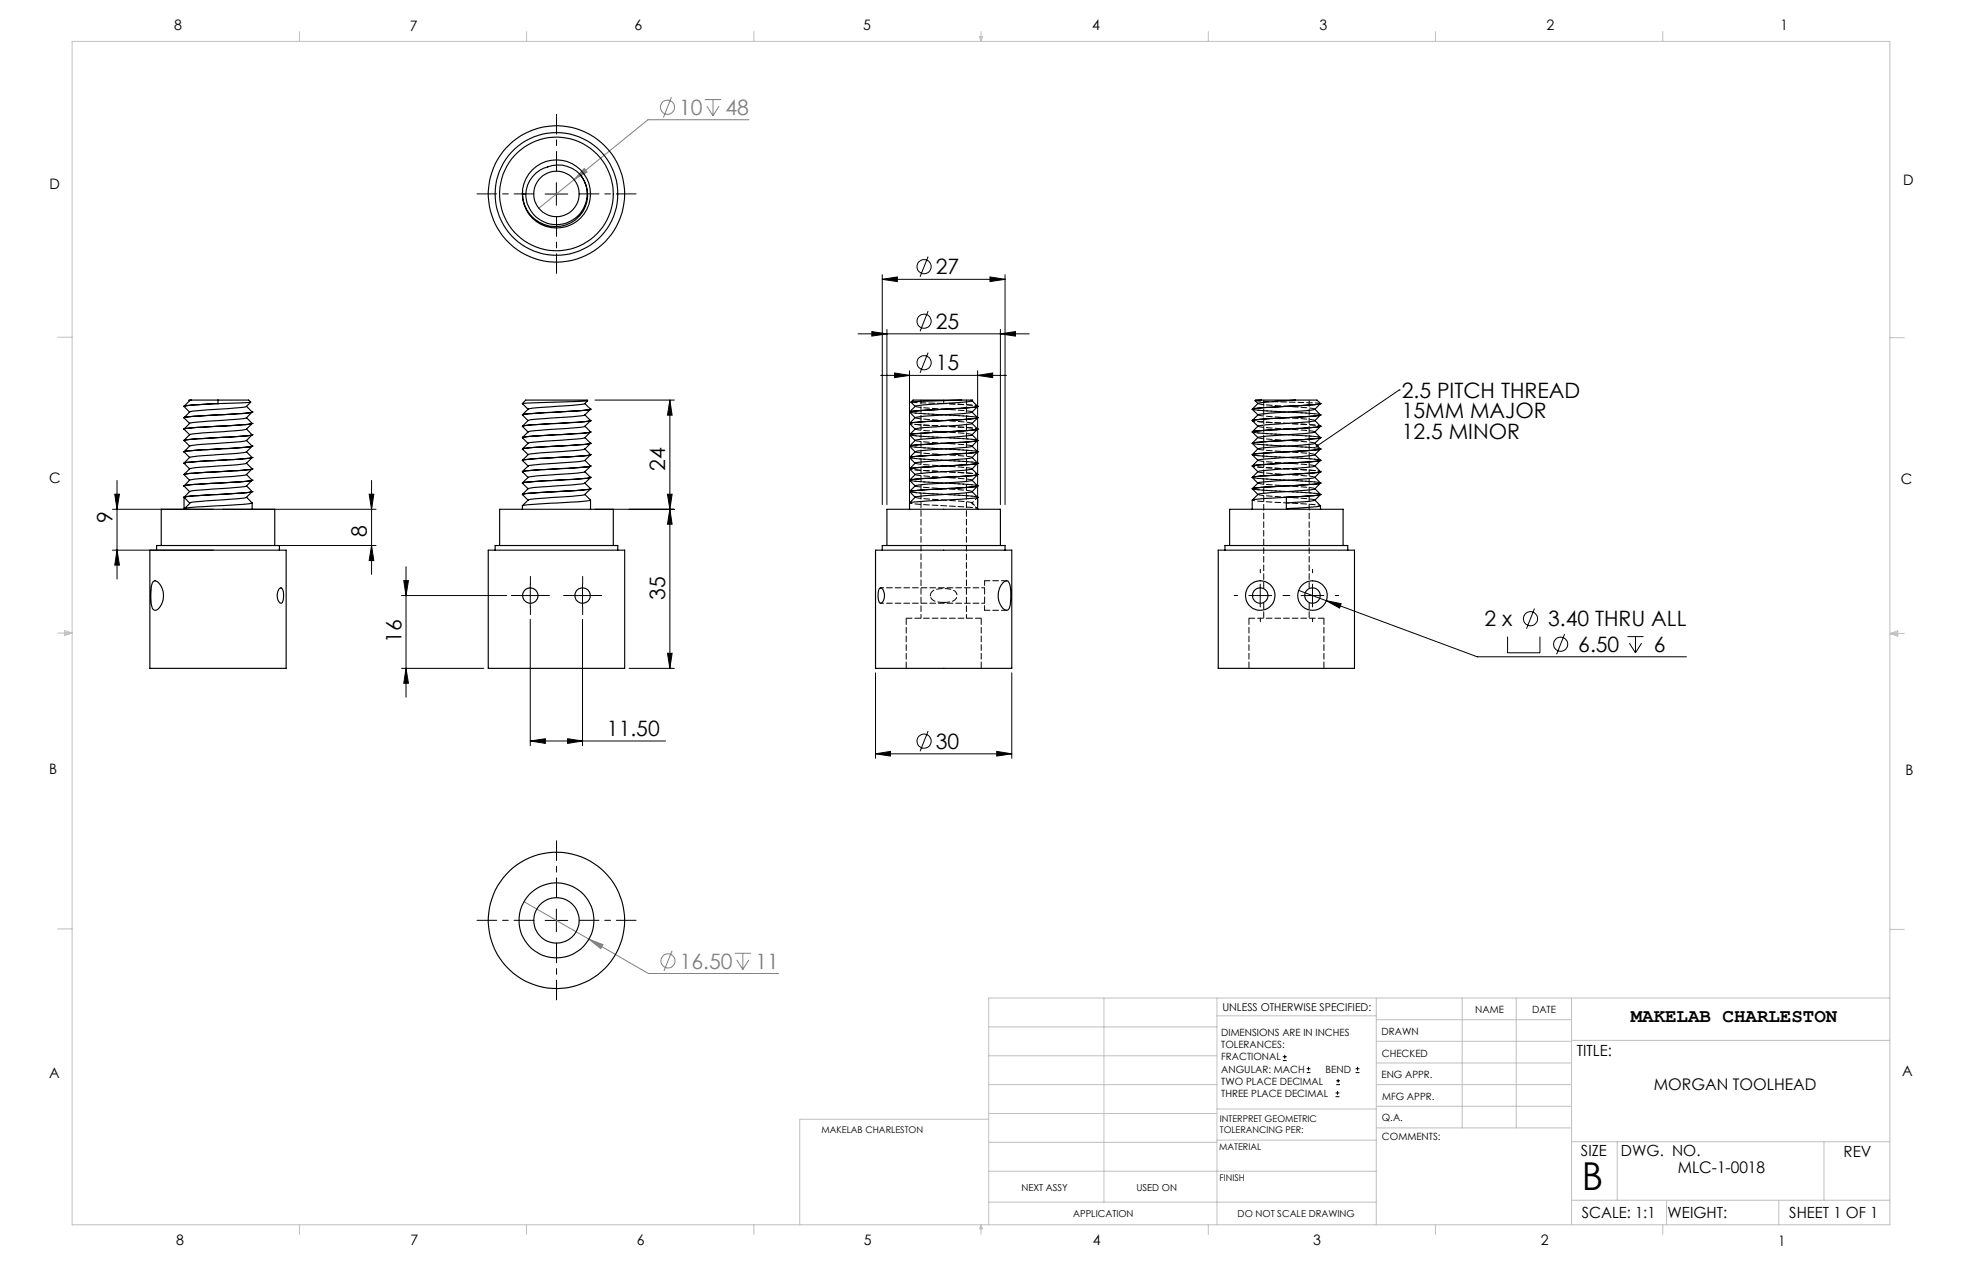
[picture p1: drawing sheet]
<svg xmlns="http://www.w3.org/2000/svg" width="432mm" height="279mm" viewBox="0 0 432 279" stroke-linecap="round" stroke-linejoin="round" font-family="sans-serif">
<g fill="none" stroke="#000" stroke-width=".22">
<path d="M120 42.7h5M122.4 40.2v5M204.3 56.4l-1.8 4.5M188.8 73.4h37.7M191.9 73l3.3 .4-3.3 .5zM194.2 61.5l3.3-.6v1zM194.2 60.4v50.6M194.2 61.5h27M195.2 72.5v38.5M204.3 68.4l-1.8 4.5M204.3 77.6l-1.8 4.4M217.9 60.9l3.3 .6-3.3 .4z"/>
<path d="M220.2 73.4l3.3-.4v.9zM220.2 72.5v38.5M221.2 60.4v50.6M131 88h17.4M147.4 88l.5 3.3h-1zM147.4 88v59M193.8 82.6h27.7M196.9 82.1l3.3 .5-3.3 .5zM200.2 81.6v29.4M215.2 82.6l3.3-.5v1zM215.2 81.6v29.4M307.9 85.8l-18 12.3"/>
<path d="M307.9 85.8h.1M24.8 112h22.2M25.3 108.7h1l-.5 3.3zM25.8 105.7v21.7M49 112h33.8M81.2 108.7h1.1l-.5 3.3zM81.8 105.7v20.7M131 112h17.4M146.9 108.7h1l-.5 3.3zM147.4 112l.5 3.3h-1zM24.8 121h22.2M25.8 121l.5 3.3h-1z"/>
<path d="M49 120h33.8M81.8 120l.5 3.3h-1.1zM88.4 131h23.1M88.9 127.7h1l-.5 3.3zM89.4 124.7v28.7M114.2 131h5M116.7 136.2v27.8M116.7 128.5v5M125.7 131h5M128.2 136.2v27.8M128.2 128.5v5M274.8 131h5.1"/>
<path d="M277.4 128.5v5M285.8 129.9l39.3 14.6h46.1M286.3 131h5.1M288.9 128.5v5M291.9 132.2l3.3 .6-.4 1zM337.7 133.9l-1.7 4.4M344.3 139.5l-1.7 4.4M88.4 147h18.1M89.4 147l.5 3.3h-1zM138.5 147h9.9M146.9 143.7h1l-.5 3.3zM192.7 148v18.8"/>
<path d="M222.7 148v18.8M331.8 140.1v3.5h7.1v-3.5M358.2 140.1h3.5M358.6 141.5l1.3 2.1M359.9 140.1v3.5M361.3 141.5l-1.4 2.1M116.7 163l3.3-.5v1zM116.7 163h29.8M124.9 162.5l3.3 .5-3.3 .5zM192.7 165.8l3.3-.5v1zM192.7 165.8h30M204.3 160.8l-1.8 4.5"/>
<path d="M219.4 165.3l3.3 .5-3.3 .5zM122.4 200v5M120 202.5h5M282.3 233.3h.9M282.3 232.5h.9M282.8 232.1v.8M287.6 236h.8M287.6 235.1h.8M288 234.7v.8M294.1 238.6h.8M294.1 237.8h.8M294.5 237.4v.8"/>
<path d="M298.3 236h.9M298.3 235.1h.9M298.8 234.7v.8M293.9 241.3h.9M293.9 240.5h.9M294.4 240v.8"/>
<circle cx="203.4" cy="58.7" r="1.55"/>
<circle cx="203.4" cy="70.7" r="1.56"/>
<circle cx="203.4" cy="79.8" r="1.55"/>
<circle cx="336.8" cy="136.1" r="1.56"/>
<circle cx="343.5" cy="141.7" r="1.56"/>
<circle cx="203.4" cy="163" r="1.55"/>
</g>
<g fill="none" stroke="#808080" stroke-width=".22">
<path d="M128.6 37l.6 .9-2.8 1.6zM147.8 21.4l-1.8 4.4M155.1 21.9h3.6M155.6 23.4l1.3 2.1M156.9 21.9v3.6M158.3 23.4l-1.4 2.1M164.8 26.4h-22.2l-24 19.4M115.3 198.4l27.4 15.8h28.7M129.6 206.6l3.1 1.2-.5 .9zM147.9 209.2l-1.8 4.4M161.7 209.7h3.6M162.1 211.2l1.4 2.1"/>
<path d="M163.5 209.7v3.6M164.8 211.2l-1.3 2.1"/>
<circle cx="146.9" cy="23.6" r="1.55"/>
<circle cx="147" cy="211.4" r="1.56"/>
</g>
<g fill="none" stroke="#000" stroke-width=".22" stroke-dasharray="15.2 1.3 1.3 1.3">
<path d="M114.2 131h-1.7M116.7 128.5v-1.7M116.7 133.5v1.7M119.2 131h1.7M125.7 131h-1.7M128.2 128.5v-1.7M128.2 133.5v1.7M130.7 131h1.7M272.4 131h-.8M277.4 126v-.7M277.4 136v.8M282.4 131h.7"/>
<path d="M283.9 131h-.8M288.9 126v-.7M288.9 136v.8M293.9 131h.7"/>
</g>
<path d="M122.5 37.7v-12.5M117.5 42.7h-12.5M122.5 47.7v12.5M127.5 42.7h12.5M122.5 197.5v-12.5M117.5 202.5h-12.5M122.5 207.5v12.5M127.5 202.5h12.5" fill="none" stroke="#000" stroke-width=".22" stroke-dasharray="15.2 1.3 1.3 1.3" stroke-dashoffset="10.9"/>
<g fill="none" stroke="#c0c0c0" stroke-width=".22">
<path d="M15.9 9.1h400v260.4h-400zM65.9 6.9v2.2M115.9 6.9v2.2M165.9 6.9v2.2M215.6 8h.6l-.3 1.1zM215.7 8l.2 1.1M215.9 6.9v2.2M216 8l-.1 1.1M265.9 6.9v2.2M315.9 6.9v2.2M365.9 6.9v2.2M12.7 74.2h3.2"/>
<path d="M415.9 74.3h3.2M12.7 139.3h3.2M14.2 139.1l1.7 .2M14.2 138.7l1.7 .6-1.7 .5zM15.9 139.3l-1.7 .3M415.9 139.4h3.2M415.9 139.4l1.8-.6v1.2zM415.9 139.4l1.8 .3M417.7 139.2l-1.8 .2M12.7 204.4h3.2M243 219.6v44.9M267.8 219.6v49.9"/>
<path d="M302.9 219.6v49.9M321.8 219.6v28.5M333.7 219.6v28.5M345.9 219.6v49.9M415.9 204.5h3.2M415.9 219.6h-198.3v49.9M217.6 238.6h50.2M217.6 232.3h50.2M217.6 225.9h50.2M267.8 223.5h35.1M302.9 233.9h43M302.9 229.1h43"/>
<path d="M302.9 224.3h43M302.9 238.6h43M345.9 228.9h70M217.6 257.7h85.3M217.6 251.3h50.2M217.6 245h50.2M217.6 246.2h-41.6v23.3M267.8 250.8h35.1M267.8 244h35.1M302.9 248.1h43M302.9 243.4h43M345.9 251.2h70"/>
<path d="M355.9 251.2v12.9M401.4 251.2v12.9M65.9 269.5v2.1M115.9 269.5v2.1M165.9 269.5v2.1M215.9 269.5v2.1M215.9 269.5l.3 .8h-.6zM217.6 264.5h85.3M265.9 269.5v2.1M315.9 269.5v2.1M345.9 264.1h70M365.9 269.5v2.1"/>
<path d="M366.8 264.1v5.4M391.5 264.1v5.4"/>
</g>
<g fill="#000">
<path d="M289.6 97.9a.33 .33 0 0 1 .5-.1 .33 .33 0 0 1 0 .5 .33 .33 0 0 1-.5-.1l.3-.1-.3 .1z"/>
<path d="M81.2 108.7h1.1l-.5 3.3zM81.8 120l.5 3.3h-1.1zM25.3 108.7h1l-.5 3.3zM25.8 121l.5 3.3h-1z"/>
<path d="M89.4 147l.5 3.3h-1zM88.9 127.7h1l-.5 3.3z"/>
<path d="M146.9 143.7h1l-.5 3.3zM147.4 112l.5 3.3h-1zM146.9 108.7h1l-.5 3.3zM147.4 88l.5 3.3h-1z"/>
<path d="M116.7 163l3.3-.5v1zM124.9 162.5l3.3 .5-3.3 .5zM291.9 132.2l2.9 1.6 .4-1z"/>
<path d="M192.7 165.8l3.3-.5v1zM219.4 165.3l3.3 .5-3.3 .5zM194.2 61.5l3.3-.6v1zM217.9 60.9l3.3 .6-3.3 .4zM191.9 73l3.3 .4-3.3 .5zM220.2 73.4l3.3-.4v.9zM196.9 82.1l3.3 .5-3.3 .5zM215.2 82.6l3.3-.5v1z"/>
</g>
<path d="M128.6 37l-2.2 2.5 2.8-1.6zM129.6 206.6l2.6 2.1 .5-.9z" fill="#808080"/>
<g fill="none" stroke="#000" stroke-width=".25">
<path d="M127.9 38.7a6.8 6.8 0 0 0-8.2-1.7 6.6 6.6 0 0 0-4 5.7M127.9 38.7a6.8 6.8 0 0 1-3.3 10.4 6.8 6.8 0 0 1-8.9-6.4M127.9 38.7a7.1 7.1 0 0 1-2.5 10.4 7.1 7.1 0 0 1-9.9-4l-.5-2.4M115 42.7h.7M115 42.7h.1M115 42a7.5 7.5 0 0 0 9.8 7.8 7.5 7.5 0 0 0 3.4-12 7.5 7.5 0 0 0-12.4 1.5l-.8 2.2v1.2M40.5 96.9l2.2-.3 11.3-.7 1.5-.2-.6 .6a1.8 1.8 0 0 1-1.7 .9l-5.2 .3a28.2 28.2 0 0 0-6.2 .6M40.5 91.9l2.2-.3 10.6-.6 2.2-.3-.6 .6a1.8 1.8 0 0 1-1.7 .8l-7.6 .6-3.8 .4M40.5 89.4l1.2 1.3M40.5 91.9l1.2 1.3M40.5 94.4l1.2 1.2M40.5 96.9l1.2 1.2"/>
<path d="M40.5 99.4l1.2 1.2M40.5 99.4h.1M40.5 96.9h.1M40.5 94.4h.1M40.5 91.9h.1M40.5 89.4h.1M41.7 88.1l-1.2 1.3M41.7 93.1l-1.2 1.3M41.7 95.6l-1.2 1.3M41.7 98.1l-1.2 1.3M42.1 88h-.5l.1 .2M42.1 88l-.3 .1"/>
<path d="M42.1 88h5.9M48 88.8l-3.4 .2a11.5 11.5 0 0 0-4.1 .4M48 88v.8M48 88.8l-5.3 .3-2.2 .3M48 88.8h.1M48 88h6.7l.5 .4M54.3 99.4l1.2 1.2-3.1 .4-11.1 .7-.8 .2M54.3 96.9l1.2 1.2M54.3 94.4l1.2 1.2a23.6 23.6 0 0 1-6.4 .6l-6.4 .4-2.2 .3M54.3 91.9l1.2 1.2M54.3 89.4l1.2 1.3-2.2 .3-10.6 .6-2.2 .3M55.1 88.5l-7.1 .3"/>
<path d="M55.2 88.5a2.09 2.09 0 0 1-2 1.1l-10.4 .8a1.56 1.56 0 0 0-1.7 .9l-.6 .6M55.5 98.2l-.6 .6a1.69 1.69 0 0 1-1.7 .8l-9.6 .7-1.8 .3M55.5 93.2l-.6 .6a1.8 1.8 0 0 1-1.7 .9l-8.7 .5-2.7 .4M55.5 98.2l-3.1 .3-11.1 .7-.8 .2M55.5 93.1l-1.5 .3-10.4 .6-3.1 .4M55.5 98.1l-.8 .3-11.1 .6-3.1 .4M55.5 90.7h.1M55.5 93.2h.1M55.5 95.6h.1M55.5 98.1h.1M55.5 93.2l-1.5 .2-9.4 .6a11.5 11.5 0 0 0-4.1 .4M115 88.8l1.2 1.2"/>
<path d="M115 91.3l1.2 1.2M115 96.3l1.2 1.2M115 98.8h.1M115 96.3h.1M115 93.8h.1M115 91.3h.1M115 88.8h.1M115 96.2l12.8-.8 2.2-.4-2.2 .4zM128.7 98.8l1.3 1.2M128.7 96.3l1.3 1.2M128.7 93.8l1.3 1.2M128.7 91.3l1.3 1.2"/>
<path d="M128.7 88.8l1.3 1.2M129.3 88.2a1.63 1.63 0 0 1-1.6 .8l-10.4 .8a1.79 1.79 0 0 0-1.7 .8l-.6 .7M129.3 88.2l-14.3 .6M129.3 88.2l-.1-.2h-12.2a1.66 1.66 0 0 0-2 .8M129.9 97.5l-1.4 .3-9.4 .6a11.5 11.5 0 0 0-4.1 .4l1.2 1.2M129.9 90.1l-2.1 .2a116.8 116.8 0 0 0-12.8 1M129.9 90l-.3 .2-1.8 .1-11.4 .7-1.4 .3M129.9 92.5l-2.1 .4-10.6 .6-2.2 .3M129.9 97.5l-1.4 .3-10.5 .6-3 .4M130 97.5l-.7 .7a1.79 1.79 0 0 1-1.6 .8l-10.4 .8a1.63 1.63 0 0 0-1.7 .8l-.6 .6M130 95l-.7 .7a1.79 1.79 0 0 1-1.6 .8l-10.4 .8a1.63 1.63 0 0 0-1.7 .8l-.6 .6M130 92.5l-.7 .7a1.63 1.63 0 0 1-1.6 .8l-10.4 .8a1.79 1.79 0 0 0-1.7 .8l-.6 .7"/>
<path d="M130 90.1l-.7 .6a1.63 1.63 0 0 1-1.6 .8l-10.4 .8a1.79 1.79 0 0 0-1.7 .8l-.6 .7M130 92.5l-2.2 .4a116.8 116.8 0 0 0-12.8 .9l1.2 1.2M130 90h.1M130 92.5h.1M130 95h.1M130 97.5h.1M200.2 98.1h.1M200.2 95.6h.1M200.2 93.2h.1M200.2 90.7h.1M200.2 93.2l1.2 1.2M200.2 98.2l1.2 1.2"/>
<path d="M201.4 89.4l-1.2 1.2M201.4 91.9l-1.2 1.2M201.4 94.4l-1.2 1.2M201.4 96.9l-1.2 1.2M201.4 99.4l-1.2 1.2M211.6 88l-11.1 .5 .9 .9M211.6 88h2.5l-.2 .2M211.6 88h-10.7l-.4 .4M213.9 88.2l-1 .2-5.2 .4a28.2 28.2 0 0 0-6.2 .6M213.9 90.7a28.2 28.2 0 0 1-6.2 .6l-6.2 .6M213.9 93.2l-2.8 .4-7.8 .5-1.8 .3M213.9 95.7l-2.8 .4-7.8 .5-1.8 .3"/>
<path d="M213.9 98.2l-1 .2-7.6 .5-3.8 .5M213.9 95.6l1.3 1.3M213.9 88.2l1.3 1.2M215.2 96.9l-1.3 1.2 1.3 1.3a11.5 11.5 0 0 1-4.1 .4l-8.7 .5-2.2 .3M215.2 91.9l-1.3 1.3 1.3 1.2a11.5 11.5 0 0 1-4.1 .4l-9.5 .6-1.4 .2M215.2 89.4l-1.3 1.3 1.3 1.2M215.2 99.4l-1.3 1.3M215.2 94.4l-1.3 1.3M215.2 89.4l-3.1 .4-11.1 .7-.8 .2 1.2 1.2M215.2 94.4l-3.1 .4-10.5 .6-1.4 .2 1.2 1.3M215.2 99.4l-2.2 .3-10.6 .6-2.2 .3 1.2 1.3M215.2 89.4h.1"/>
<path d="M215.2 91.9h.1M215.2 94.4h.1M215.2 96.9h.1M215.2 99.4h.1M215.2 89.4l-3.1 .4-11.1 .7-.8 .2M215.2 91.9l-3.1 .4-11.1 .7-.8 .2M215.2 96.9a11.5 11.5 0 0 1-4.1 .4l-8.7 .5-2.2 .3M215.2 96.9l-3.1 .4-9.7 .5-2.2 .4M275.6 97.5h.1M275.6 95h.1M275.6 92.5h.1M275.6 90h.1"/>
<path d="M275.6 95l.8-.2 11.1-.6 3.1-.4-1.3 1.2M275.6 95l1.3 1.3M276.9 88.8l-1.3 1.2M276.9 96.2l-1.3 1.3M277.6 88h-1.2l-.2 .2 .7 .6M277.6 88h7.4M277.6 88l-1.3 .2M285 88l-7.1 .5-1 .3M285 88h4a1.28 1.28 0 0 1 1.4 .5l.2 .3M289.3 90.1l-1.8 .2-7.9 .6-2.7 .4M289.3 92.6l-1 .2-5.2 .4a28.2 28.2 0 0 0-6.2 .6M289.3 95a28.2 28.2 0 0 1-6.2 .6l-6.2 .6"/>
<path d="M289.3 97.5l-2.7 .4-7.9 .6-1.8 .2M289.4 97.5l1.2 1.3-2.2 .3-11.4 .7-1.4 .2M289.4 95l1.2 1.3M289.4 92.5l1.2 1.3-3.1 .4-11.1 .6-.8 .2M289.4 90l1.2 1.3M290.6 96.3l-1.3 1.2M290.6 91.3l-1.3 1.3M290.6 88.8l-1.3 1.3M290.6 96.3l-3.1 .4-11.5 .7-.4 .1 1.3 1.3-1.3 1.2M290.6 91.3a23.6 23.6 0 0 1-6.3 .5l-6.5 .4-2.2 .3M290.6 96.3l-.8 .2-11.1 .7-3.1 .3M290.6 88.8l-1.4 .2-13.2 .9-.4 .1 1.3 1.3-1.3 1.2"/>
<path d="M290.6 91.3a23.6 23.6 0 0 1-6.3 .5l-8.6 .7h-.1l1.3 1.3-1.3 1.2M290.6 91.3h.1M290.6 93.8h.1M290.6 96.3h.1M290.6 98.8h.1M290.6 88.8l-1.4 .2-11.4 .7-2.2 .3M290.6 88.8h.1M40.5 109.4l2.2-.3 10.6-.6 2.2-.3-.6 .6a1.8 1.8 0 0 1-1.7 .8l-9.6 .7a2.23 2.23 0 0 0-2.3 .9l-.6 .6M40.5 106.9a11.5 11.5 0 0 1 4.1-.4l7.8-.5 3.1-.3-.6 .6a1.64 1.64 0 0 1-1.7 .8l-10.4 .8a1.71 1.71 0 0 0-1.7 .9l-.6 .6M40.5 101.9l.8-.2 11.1-.7 3.1-.3-.6 .6a1.69 1.69 0 0 1-1.7 .8l-10.4 .8a1.71 1.71 0 0 0-1.7 .9l-.6 .6M40.5 101.9l1.2 1.3M40.5 106.9l1.2 1.3"/>
<path d="M40.5 109.4h.1M40.5 106.9h.1M40.5 104.4h.1M40.5 101.9h.1M40.5 109.4v2.6M40.5 109.4l1.2 1.3M41.7 100.6l-1.2 1.3M41.7 105.6l-1.2 1.3M54.3 109.4l1.2 1.3-2.2 .3-10.6 .6-2.2 .3M54.3 106.9l1.2 1.3-2.2 .3-10.6 .6-2.2 .3M54.3 104.4l1.2 1.3-3.1 .3-9.7 .6-2.2 .3M54.3 101.9l1.2 1.3-2.2 .3-11.4 .6-1.4 .3"/>
<path d="M55.5 103.2l-.6 .6a1.64 1.64 0 0 1-1.7 .8l-9.6 .7-1.8 .3M55.5 103.2l-2.2 .3a114.5 114.5 0 0 0-12.8 .9l1.2 1.3M55.5 100.6h.1M55.5 103.2h.1M55.5 105.7h.1M55.5 108.2h.1M55.5 110.7v1.3M115 101.3l1.2 1.2M115 103.8l1.2 1.2M115 106.3l1.2 1.2M115 108.8l1.2 1.2M115 108.8h.1"/>
<path d="M115 106.3h.1M115 103.8h.1M115 101.3h.1M115 101.3l3-.4 6.8-.4a20.6 20.6 0 0 0 5.2-.5 116.8 116.8 0 0 1-12.8 1zM115 106.3l.8-.2 11.1-.7 3.1-.4-3.1 .4-11.1 .7zM115 111.3v.7M128.7 108.8l1.3 1.2M128.7 106.3l1.3 1.2M128.7 103.8l1.3 1.2M128.7 101.3l1.3 1.2M129.9 107.6l-3 .3-6.7 .4a19.8 19.8 0 0 0-5.2 .5M129.9 102.5l-.7 .2-11.2 .7-3 .4"/>
<path d="M129.9 107.5l-.3 .2-1.8 .1-7.6 .5a19.8 19.8 0 0 0-5.2 .5M129.9 110l-2.1 .3-11.4 .7-1.4 .3M130 107.6l-.7 .6a1.63 1.63 0 0 1-1.6 .8l-10.4 .8a1.79 1.79 0 0 0-1.7 .8l-.6 .7M130 105.1l-.7 .6a1.68 1.68 0 0 1-1.6 .8l-10.4 .8a1.79 1.79 0 0 0-1.7 .8l-.6 .7M130 102.6l-.7 .6a1.68 1.68 0 0 1-1.6 .8l-10.4 .8a1.68 1.68 0 0 0-1.7 .8l-.6 .7M130 100l-.7 .7a1.79 1.79 0 0 1-1.6 .8l-10.4 .8a1.68 1.68 0 0 0-1.7 .8l-.6 .7M130 100h.1M130 102.5h.1M130 105h.1M130 107.5h.1M130 102.5l-3.1 .4-11.1 .7-.8 .2M130 110v2"/>
<path d="M200.2 108.2h.1M200.2 105.7h.1M200.2 103.2h.1M200.2 100.6h.1M201.4 101.9l-1.2 1.2M201.4 104.4l-1.2 1.2M201.4 106.9l-1.2 1.2M201.4 109.4l-1.2 1.2M213.9 100.7l-1.8 .3-9.6 .7-1 .2M213.9 103.2l-1.8 .3-7.9 .5-2.7 .4M213.9 105.7l-1 .2-5.2 .4a28.2 28.2 0 0 0-6.2 .6M213.9 108.2l-1.8 .3-8.8 .6-1.8 .3"/>
<path d="M213.9 105.7l1.3 1.2M213.9 100.6l1.3 1.3M213.9 105.7l1.3-1.3-1.5 .3-11.3 .6-2.2 .4 1.2 1.2M215.2 106.9l-1.3 1.3 1.3 1.2M215.2 101.9l-1.3 1.3 1.3 1.2M215.2 101.9l-2.2 .3-9.7 .6-3.1 .4 1.2 1.2M215.2 106.9l-3.1 .4-9.7 .5-2.2 .4 1.2 1.2M215.2 101.9h.1M215.2 104.4h.1M215.2 106.9h.1M215.2 109.4h.1M215.2 101.9a11.5 11.5 0 0 1-4.1 .4l-7.8 .5-3.1 .4"/>
<path d="M215.2 104.4a22.7 22.7 0 0 1-6.4 .6l-6.4 .3-2.2 .4M215.2 106.9l-.9 .2-11 .7-3.1 .4M215.2 109.4l-3.1 .4-11.5 .7-.4 .2v1.3M215.2 109.4v2.6M275.6 107.5h.1M275.6 105h.1M275.6 102.5h.1M275.6 100h.1M275.6 100l1.4-.2 10.5-.6 3.1-.4-1.3 1.2M275.6 100l1.3 1.3M275.6 105.1l1.3 1.2M276.9 101.2l-1.3 1.3"/>
<path d="M276.9 106.3l-1.3 1.2M289.3 100l-2.7 .4-7.9 .6-1.8 .2M289.3 102.6l-3.8 .4-7.6 .5-1 .3M289.3 105.1l-3.8 .4-7.6 .5-1 .3M289.3 107.6l-1.8 .2-7.9 .6-2.7 .4M289.3 110.1l-1 .2-5.2 .4M289.3 107.6l1.3-1.3-1.4 .2-10.5 .6-3 .4h-.1l1.3 1.3-1.3 1.2M289.3 102.6l1.3-1.3-3.1 .4-11.5 .7-.4 .1 1.3 1.3-1.3 1.2M289.4 107.5l1.2 1.3M289.4 105l1.2 1.3-1.4 .2-11.4 .7-2.2 .3M289.4 102.5l1.2 1.3M289.4 100l1.2 1.3-2.2 .3-11.4 .7-1.4 .2"/>
<path d="M290.6 108.8l-1.3 1.3M290.6 103.8l-1.3 1.3M290.6 108.8l-1.4 .2-6.1 .4v2.5l6.7-.4 .8-.2-1.2-1.3M290.6 103.8l-2.2 .3-10.6 .6-2.2 .3M290.6 108.8l-1.4 .2-13.2 .9-.4 .1v2M290.6 101.3h.1M290.6 103.8h.1M290.6 106.3h.1M290.6 108.8h.1M290.6 103.8l-2.2 .3-10.6 .6-2.2 .4M290.6 111.3v.7M33 121h30v26h-30z"/>
<path d="M33.8 127.9a1.09 1.09 0 0 1 1.4 .7 4.1 4.1 0 0 1-.7 5.6 .9 .9 0 0 1-1.2-1.1l-.1-1.4a7.5 7.5 0 0 1 .6-3.8zM34.5 121v-1h27v1M35.5 120v-8h25v8M61.4 129.6l.4-.3a2.45 2.45 0 0 1 .6 2.5l-.3 .8-.2 .1a1.91 1.91 0 0 1-.7-2.7zM107.5 121h30v26h-30zM109 121v-1h27v1M110 120v-8h25v8M192.7 121h30v26h-30zM193.5 129.5l.3-.2a2.16 2.16 0 0 1 .1 3.4 1.09 1.09 0 0 1-.6-1.3zM194.2 121v-1h27v1M195.2 120v-8h25v8M220.6 128.3a.81 .81 0 0 1 .9-.5 .81 .81 0 0 1 .7 .7 11 11 0 0 1-.2 5.4l-.1 .2a1.03 1.03 0 0 1-1.5-.6 4.3 4.3 0 0 1 .2-5.2z"/>
<path d="M268.1 121h30v26h-30zM269.6 121v-1h27v1M270.6 120v-8h25v8"/>
<circle cx="122.5" cy="42.7" r="13.5"/>
<circle cx="122.5" cy="42.7" r="15"/>
<circle cx="122.5" cy="42.7" r="5"/>
<circle cx="122.5" cy="42.7" r="12.5"/>
<circle cx="116.7" cy="131" r="1.7"/>
<circle cx="128.2" cy="131" r="1.71"/>
<circle cx="277.4" cy="131" r="1.7"/>
<circle cx="277.4" cy="131" r="3.2"/>
<circle cx="288.9" cy="131" r="1.7"/>
<circle cx="288.9" cy="131" r="3.2"/>
<circle cx="122.5" cy="202.5" r="15"/>
<circle cx="122.5" cy="202.5" r="8.2"/>
<circle cx="122.5" cy="202.5" r="5"/>
</g>
<path d="M201.5 97l12.3 1.1M201.5 102l12.3 1.1M216.7 127.8v6.5" fill="none" stroke="#000" stroke-width=".22" stroke-dasharray="1.3 .6" stroke-dashoffset=".2"/>
<g fill="none" stroke="#000" stroke-width=".22" stroke-dasharray="1.3 .6">
<path d="M201.4 89.4h.1M201.4 91.9h.1M201.4 94.4h.1M201.4 96.9h.1M201.4 99.4h.1M213.6 88l.3 .1M214 98.1h-.1M214 95.6h-.1M214 93.1h-.1M214 90.6h-.1M214 88.1h-.1M276.9 88.8h.1"/>
<path d="M276.9 91.3h.1M276.9 93.8h.1M276.9 96.3h.1M276.9 98.8h.1M289.4 97.5h.1M289.4 95h.1M289.4 92.5h.1M289.4 90h.1M201.4 106.9h.1M201.4 109.4h.1M201.4 101.9h.1M201.4 104.4h.1"/>
<path d="M214 108.1h-.1M214 105.6h-.1M214 103.1h-.1M214 100.6h-.1M276.9 101.3h.1M276.9 103.8h.1M276.9 106.3h.1M276.9 108.8h.1M289.4 110h.1M289.4 107.5h.1M289.4 105h.1M289.4 102.5h.1"/>
<path d="M289.4 100h.1M193.8 132.7h.1M204.8 131v.1M204.8 130.9v.1M207.5 132.5h.4M207.7 132.5a3.2 3.2 0 0 1-2.8-1 1.38 1.38 0 0 1 1.3-1.9 4.6 4.6 0 0 1 4.3 .8 1.49 1.49 0 0 1-1.7 2.1h-1.1M215.9 136h-16.5M291.4 136h-16.5"/>
</g>
<path d="M202.7 88v48M207.7 88v.8M212.7 136v-48" fill="none" stroke="#000" stroke-width=".22" stroke-dasharray="1.3 .6" stroke-dashoffset=".4"/>
<g fill="none" stroke="#000" stroke-width=".22" stroke-dasharray="1.3 .6" stroke-dashoffset=".7">
<path d="M200.2 90.6l2.2 .4 10.6 .6 2.2 .3M200.2 93.1l2.2 .4 10.6 .6 2.2 .3M200.2 95.6l2.2 .4 10.6 .6 2.2 .3M200.2 98.1l2.2 .4 10.6 .6 2.2 .3M207.7 88.8l6.1 .3 1.4 .3M207.7 88.8l5.3 .3 2.2 .3M275.6 90l1.5 .3 11.3 .7 2.2 .2M275.6 92.5l1.5 .3 11.3 .7 2.2 .2M275.6 95l1.5 .3 11.3 .7 2.2 .2M275.6 97.5l1.5 .3 11.3 .7 2.2 .2M275.6 92.5l2.2 .3 11.4 .7 1.4 .3M200.2 100.6l2.2 .4 10.6 .6 2.2 .3"/>
<path d="M200.2 103.1l2.2 .4 10.6 .6 2.2 .3M200.2 105.6l2.2 .4 10.6 .6 2.2 .3M200.2 108.1l2.2 .4 10.6 .6 2.2 .3M200.2 110.6l1.4 .3 11.4 .7 2.2 .3M275.6 100l1.5 .3 11.3 .7 2.2 .2M275.6 102.5l1.5 .3 11.3 .7 2.2 .2M275.6 105l1.5 .3 11.3 .7 2.2 .2M275.6 107.5l1.5 .3 11.3 .7 2.2 .2M275.6 110l1.5 .3 11.3 .7 2.2 .2M275.6 102.5l2.2 .3 11.4 .7 1.4 .3"/>
</g>
<path d="M213.9 110.6l1.3-1.2M215 111.8l-1.3-1.3M215.2 111.9l-1.3-1.3" fill="none" stroke="#000" stroke-width=".22" stroke-dasharray="1.3 .6" stroke-dashoffset=".9"/>
<g fill="none" stroke="#000" stroke-width=".22" stroke-dasharray="1.3 .6" stroke-dashoffset=".1">
<path d="M201.5 92l10.6 .8 1.8 .3M201.5 94.5l10.6 .8 1.8 .3M201.5 89.5l10.6 .8 1.8 .3M201.5 99.5l10.6 .8 1.8 .3M277 88.8l10.5 .9 1.8 .3M277 91.3l10.5 .9 1.8 .3M277 93.8l10.5 .9 1.8 .3M277 96.3l10.5 .9 1.8 .3M277 98.8l10.5 .9 1.8 .3M290.6 88.8l-14.3-.7M201.5 106.9l1.8 .3 10.5 .9M201.5 104.5l10.6 .8 1.8 .3"/>
<path d="M201.5 109.5l10.6 .8 1.8 .3M277 108.8l10.5 .9 1.8 .3M277 106.3l10.5 .9 1.8 .3M277 103.8l10.5 .9 1.8 .3M277 101.3l10.5 .9 1.8 .3M216.7 134.3h4.8M221.5 127.8h-4.8"/>
</g>
<g fill="none" stroke="#000" stroke-width=".22" stroke-dasharray="1.3 .6" stroke-dashoffset="-.2">
<path d="M200.3 90.7l12.7 .9 2.2 .3M200.3 95.7l12.7 .9 2.2 .3M200.3 98.2l12.7 .9 2.2 .3M275.7 90.1l12.7 .9 2.2 .3M275.7 95.1l12.7 .9 2.2 .3M275.7 97.6l12.7 .9 2.2 .3M200.3 100.7l12.7 .9 2.2 .3M200.3 105.7l12.7 .9 2.2 .3M200.3 108.2l12.7 .9 2.2 .3M275.7 100.1l12.7 .9 2.2 .3M275.7 105.1l12.7 .9 2.2 .3M275.7 107.6l12.7 .9 2.2 .3"/>
<path d="M288.1 136v-3.5"/>
</g>
<path d="M207.7 88.8l-7.2-.3M278.1 88v41.5M199.4 136v11M274.9 136v11M278.1 132.5v3.5M288.1 129.5v-41.5M215.9 147v-11M291.4 147v-11" fill="none" stroke="#000" stroke-width=".22" stroke-dasharray="1.3 .6" stroke-dashoffset="-.1"/>
<path d="M193.8 132.7h22.9M216.7 129.3h-22.9" fill="none" stroke="#000" stroke-width=".22" stroke-dasharray="1.3 .6" stroke-dashoffset=".6"/>
<text font-size="8.5" x="348.1" y="261.8">B</text>
<g font-size="4.7" fill="#808080">
<text x="149.5" y="25.3">10</text>
<text x="159.7" y="25.3">48</text>
<text x="149.6" y="213.1">16.50</text>
<text x="166.2" y="213.1">11</text>
</g>
<g font-size="4.7">
<text x="206" y="60.4">27</text>
<text x="206" y="72.4">25</text>
<text x="206" y="81.5">15</text>
<text x="308.5" y="87.5">2.5 PITCH THREAD</text>
<text x="308.5" y="92">15MM MAJOR</text>
<text x="308.5" y="96.6">12.5 MINOR</text>
<text x="146.4" y="103.6" transform="rotate(-90 146.4 103.6)">24</text>
<text x="24.8" y="115.2" transform="rotate(-90 24.8 115.2)">9</text>
<text x="80.8" y="118.1" transform="rotate(-90 80.8 118.1)">8</text>
<text x="146.4" y="132" transform="rotate(-90 146.4 132)">35</text>
<text x="326.7" y="137.8">2 x</text>
<text x="340.7" y="137.8">3.40 THRU ALL</text>
<text x="88.4" y="141.5" transform="rotate(-90 88.4 141.5)">16</text>
<text x="347.3" y="143.4">6.50</text>
<text x="364" y="143.4">6</text>
<text x="133.6" y="162">11.50</text>
<text x="206" y="164.8">30</text>
</g>
<text font-size="4.2" x="358.9" y="224.9">MAKELAB CHARLESTON</text>
<g font-size="3.5">
<text x="364" y="239.9">MORGAN TOOLHEAD</text>
<text x="369.2" y="258.1">MLC-1-0018</text>
</g>
<g font-size="3.4">
<text x="347.1" y="232.3">TITLE:</text>
<text x="347.9" y="254.3">SIZE</text>
<text x="356.7" y="254.4">DWG. NO.</text>
<text x="405.7" y="254.5">REV</text>
<text x="348.1" y="267.9">SCALE: 1:1</text>
<text x="367" y="268">WEIGHT:</text>
<text x="393.8" y="267.9">SHEET 1 OF 1</text>
</g>
<g font-size="3.2">
<text x="38.3" y="6.7">8</text>
<text x="90.2" y="6.7">7</text>
<text x="139.7" y="6.5">6</text>
<text x="190" y="6.5">5</text>
<text x="240.4" y="6.5">4</text>
<text x="290.4" y="6.7">3</text>
<text x="340.4" y="6.5">2</text>
<text x="391.9" y="6.7">1</text>
<text x="10.9" y="41.6">D</text>
<text x="418.9" y="40.7">D</text>
<text x="10.9" y="106.3">C</text>
<text x="418.4" y="106.4">C</text>
<text x="10.8" y="170.2">B</text>
<text x="419.4" y="170.6">B</text>
<text x="10.8" y="237.2">A</text>
<text x="418.6" y="236.8">A</text>
<text x="38.8" y="273.8">8</text>
<text x="90.4" y="273.8">7</text>
<text x="140.2" y="273.8">6</text>
<text x="190.1" y="273.9">5</text>
<text x="240.5" y="273.8">4</text>
<text x="289" y="273.9">3</text>
<text x="339.1" y="273.8">2</text>
<text x="391.4" y="274.1">1</text>
</g>
<text font-size="2.4" x="269" y="222.4">UNLESS OTHERWISE SPECIFIED:</text>
<g font-size="2.2">
<text x="268.8" y="228">DIMENSIONS ARE IN INCHES</text>
<text x="304.1" y="227.7">DRAWN</text>
<text x="324.7" y="222.9">NAME</text>
<text x="337.2" y="222.9">DATE</text>
<text x="268.8" y="230.6">TOLERANCES:</text>
<text x="268.8" y="233.3">FRACTIONAL</text>
<text x="304.1" y="232.6">CHECKED</text>
<text x="268.8" y="236">ANGULAR: MACH</text>
<text x="268.8" y="238.6">TWO PLACE DECIMAL</text>
<text x="291.7" y="236">BEND</text>
<text x="304" y="237.2">ENG APPR.</text>
<text x="268.8" y="241.3">THREE PLACE DECIMAL</text>
<text x="304.2" y="241.9">MFG APPR.</text>
<text x="304.1" y="246.7">Q.A.</text>
<text x="304.1" y="250.9">COMMENTS:</text>
</g>
<g font-size="2.1">
<text x="224.8" y="262">NEXT ASSY</text>
<text x="250.1" y="261.9">USED ON</text>
<text x="236.2" y="267.8">APPLICATION</text>
<text x="272.4" y="267.8">DO NOT SCALE DRAWING</text>
</g>
<g font-size="2">
<text x="180.8" y="249.2">MAKELAB CHARLESTON</text>
<text x="268.5" y="246.8">INTERPRET GEOMETRIC</text>
<text x="268.5" y="249.4">TOLERANCING PER:</text>
<text x="268.3" y="252.9">MATERIAL</text>
<text x="268.4" y="259.7">FINISH</text>
</g>
</svg>
